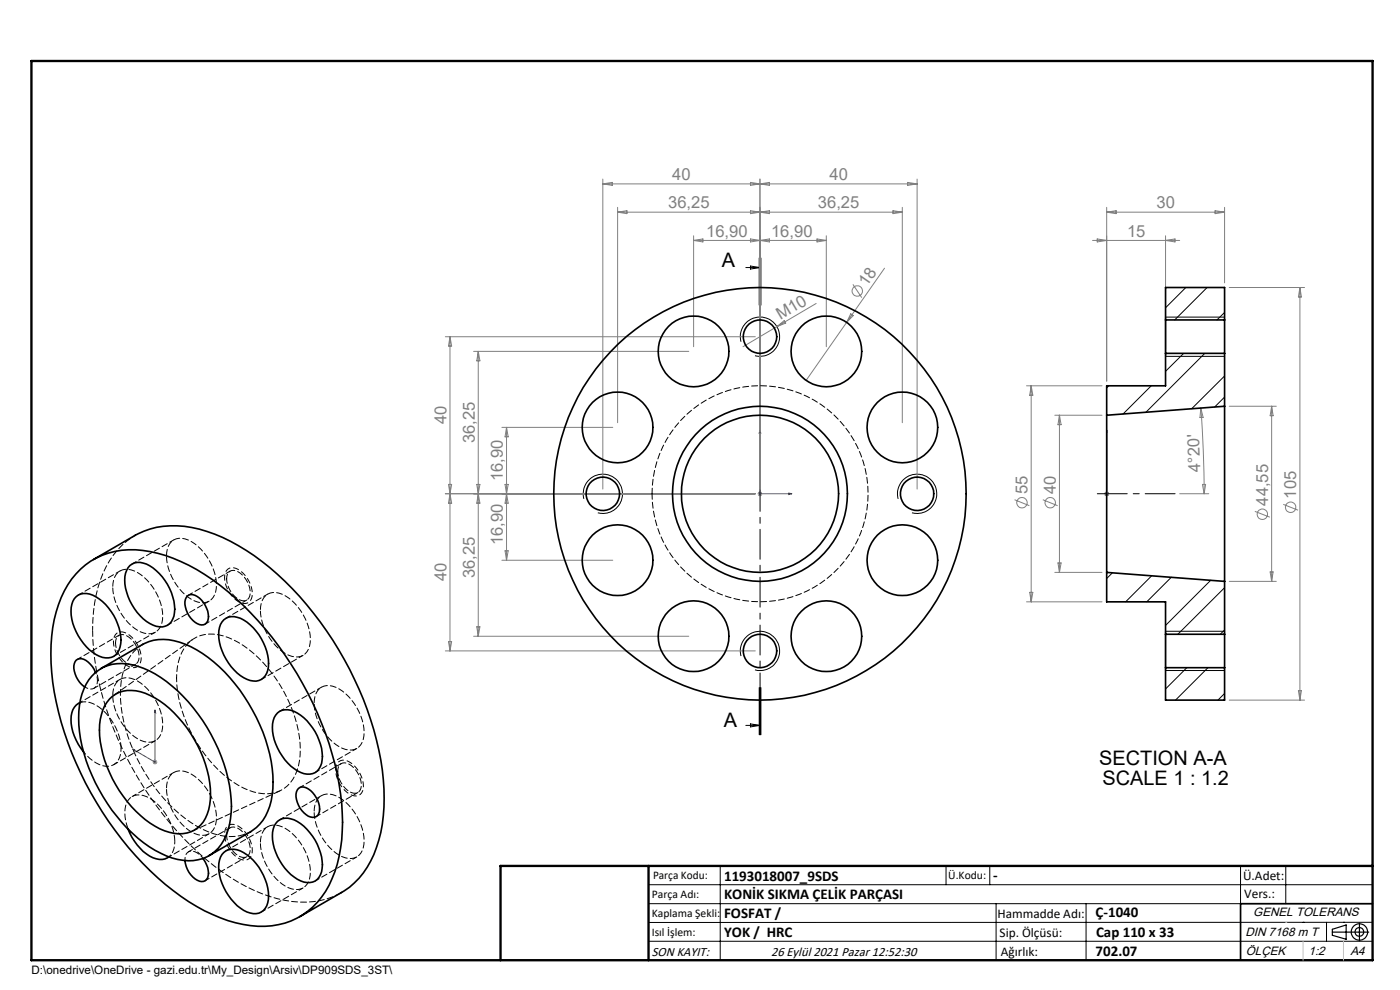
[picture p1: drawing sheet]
<svg xmlns="http://www.w3.org/2000/svg" width="297mm" height="210mm" viewBox="0 0 297 210" stroke-linecap="round" stroke-linejoin="round" font-family="sans-serif">
<g fill="none" stroke="#808080" stroke-width=".21">
<path d="M127.9 38v65.7M127.9 39h66.7M127.9 39l2-.3v.6zM159.2 38.7l4 .6v-.6l-4 .6zM161.2 38v65.7M192.5 38.7l2.1 .3-2.1 .3zM194.6 38v65.7M131 44v45.7M131 45h60.4M131 45l2-.3v.6zM147.1 50v23.5M147.1 51h28.2"/>
<path d="M147.1 51l2-.3v.6zM159.2 44.7v.6l4-.6v.6zM159.2 50.7v.6l4-.6v.6zM173.3 50.7l2 .3-2 .3zM175.3 50v23.5M187.6 56.9l-16.6 23.8M189.4 44.7l2 .3-2 .3zM191.4 44v45.7M231.8 51h18.5M232.8 50.7l2 .3-2 .3zM234.8 44v36.8M234.8 45h25"/>
<path d="M234.8 45l2-.3v.6zM247.3 50v24M247.3 51l2-.3v.6zM257.8 44.7l2 .3-2 .3zM259.8 44v16M94.5 71.4h65.7M95.5 71.4v66.7M95.5 71.4l.3 2h-.7zM100.5 74.5h45.6M101.5 74.5v60.5M101.5 74.5l.3 2h-.7zM164.8 69.3l1.6-1.3 .3 .5z"/>
<path d="M173.1 64.4l-15.5 9.1M180.5 66.6l.5 .3-1.4 1.5zM180.9 60.3l1.9 2.8M260.8 61h16M275.8 61v87.5M275.8 61l.3 2h-.7zM106.5 90.7h23.5M107.5 90.7v28.1M107.5 90.7l.3 2h-.7zM217.8 81.8h16M218.8 81.8v45.9M218.8 81.8l.3 2h-.7z"/>
<path d="M223.8 88.1h10M224.8 88.1v33.3M224.8 88.1l.3 2h-.7zM254.7 86.6a235.4 235.4 0 0 1 .7 18.1M254.7 86.6l.5 1.9-.6 .1zM260.8 86.2h10M269.8 86.2v37.1M269.8 86.2l.3 2h-.6zM94.5 104.7h65.7M95.1 102.8h.7l-.3 1.9zM95.5 104.7l.3 2h-.7zM101.1 102.8h.7l-.3 1.9z"/>
<path d="M101.5 104.7l.3 2h-.7zM106.5 118.8h23.5M107.1 116.8h.7l-.3 2zM107.1 102.8h.7l-.3 1.9zM107.5 104.7l.3 2h-.7zM160.7 104.7h1M160.9 104.4l.7 .7M161.2 104.2v1.1M161.6 104.4l-.7 .7M215.2 106l3.2 1.3M221.2 106l3.2 1.3M224.4 119.4h.7l-.3 2z"/>
<path d="M234.3 104.7h1M234.4 104.4l.7 .7M234.8 104.2v1.1M235.1 104.4l-.7 .7M250.3 104.7h6.1M255.1 102.8h.7l-.4 1.9zM266.2 108.5l3.2 1.2M272.2 107l3.2 1.2M94.5 138.1h65.7M95.1 136.1h.7l-.3 2zM100.5 135h45.6M101.1 133h.7l-.3 2z"/>
<path d="M217.8 127.7h16M218.4 125.7h.7l-.3 2zM223.8 121.4h10M260.8 123.3h10M269.5 121.3h.6l-.3 2zM260.8 148.5h16M275.4 146.5h.7l-.3 2zM32.4 161.7h1M32.5 161.3l.7 .7M32.9 161.2v1M33.2 161.3l-.7 .7"/>
<circle cx="181.9" cy="61.7" r="1.1"/>
<circle cx="216.8" cy="106.6" r="1.09"/>
<circle cx="222.8" cy="106.6" r="1.09"/>
<circle cx="267.8" cy="109.1" r="1.11"/>
<circle cx="273.8" cy="107.6" r="1.12"/>
</g>
<g fill="none" stroke="#000" stroke-width=".21">
<path d="M158.2 56.8h3M159.2 56.4l2 .4-2 .3zM161.1 54.7v10M161.2 54.7v10M161.4 54.7v10M157.2 72.5a4.2 4.2 0 0 1 3.7-5.2 4.2 4.2 0 0 1 4.5 4.5 4.2 4.2 0 0 1-5.2 3.7M247.3 67.3h12.5M247.3 75.6h12.5M123.9 105.8a4.2 4.2 0 0 1 3.6-5.2 4.2 4.2 0 0 1 4.6 4.5 4.2 4.2 0 0 1-5.3 3.7M190.5 105.8a4.2 4.2 0 0 1 3.7-5.2 4.2 4.2 0 0 1 4.5 4.6 4.2 4.2 0 0 1-5.2 3.6M157.2 139.2a4.2 4.2 0 0 1 3.6-5.3 4.2 4.2 0 0 1 4.6 4.5 4.2 4.2 0 0 1-5.2 3.7M247.3 133.9h12.5"/>
<path d="M158.2 153.9h3M159.2 153.6l2 .3-2 .3zM161.1 145.9v10M161.2 145.9v10M161.4 145.9v10zM247.3 142.2h12.5M137.6 187.7h153.6M137.6 191.7h153.6M137.6 199.7h153.6M152.8 183.7v20M200.7 183.7v4M210 183.7v4"/>
<path d="M211.3 191.7v12M230.4 191.7v12M263.2 183.7v20M272.8 183.7v8M276.4 195.6h.1M281.4 195.6v4.1M285 195.6h.1M291.2 195.6l-153.6 .1"/>
</g>
<g fill="none" stroke="#000" stroke-width=".25">
<path d="M247.3 67.3v8.3M247.3 133.9v8.3M282.6 197.7h7.8M282.6 197.1l3-.9v3l-3-.8zM288.4 195.8v3.8M106.2 203.7h185"/>
<circle cx="288.4" cy="197.7" r="1.74"/>
<circle cx="288.4" cy="197.7" r=".93"/>
</g>
<path d="M47.6 122.5a6.1 6.1 0 0 0 4 5.5 1.72 1.72 0 0 0 1.9-2.1 6.1 6.1 0 0 0-3.9-5.5 1.72 1.72 0 0 0-2 2.1M27 141.2a1.8 1.8 0 0 0 2.1 .2 1.8 1.8 0 0 0 .9-1.9 6.1 6.1 0 0 0-4-5.4 1.72 1.72 0 0 0-1.9 2 6.5 6.5 0 0 0 2.9 5.1M74.2 161.6a1.8 1.8 0 0 0-2.1-.2 1.8 1.8 0 0 0-.9 1.9 6.1 6.1 0 0 0 4 5.5 1.72 1.72 0 0 0 1.9-2.1 6.5 6.5 0 0 0-2.9-5.1M53.5 180.4a6.1 6.1 0 0 0-3.9-5.5 1.72 1.72 0 0 0-2 2.1 6.1 6.1 0 0 0 4 5.4 1.72 1.72 0 0 0 1.9-2" fill="none" stroke="#000" stroke-width=".21" stroke-dasharray="1.3 .6" stroke-dashoffset=".6" stroke-linecap="butt"/>
<path d="M161.2 91.2v13.5h6.8M161.2 91.2l.2 .7h-.4zM234.8 91.2v.7v-.7M234.8 91.2v13.5M167.3 104.6l.7 .1-.7 .2zM234.8 104.6v.3zM234.8 104.7h.1M28.1 158.9l.5 .1v.3zM32.9 150.6l.1 .6-.2-.1zM32.9 150.6v11.1l-4.8-2.8" fill="none" stroke="#00f" stroke-width=".21"/>
<path d="M232.8 104.7h16.5" fill="none" stroke="#000" stroke-width=".21" stroke-dasharray="15.2 1.3 1.3 1.3" stroke-dashoffset="8.9"/>
<path d="M161.2 54.7v101.2" fill="none" stroke="#000" stroke-width=".21" stroke-dasharray="6.3 1.3 1.3 1.3" stroke-dashoffset="3.4"/>
<path d="M291.2 191.7h-28v12" fill="none" stroke="#000" stroke-width=".35"/>
<path d="M6.7 12.9h284.5v190.8h-284.5zM137.6 183.7v20M291.2 183.7h-185v20" fill="none" stroke="#000" stroke-width=".5"/>
<path d="M276.4 199.7v4M285 199.7v4" fill="none" stroke="#c0c0c0" stroke-width=".21"/>
<path d="M272.8 195.6h.1" fill="none" stroke="#c0c0c0" stroke-width=".25"/>
<g fill="#00f">
<path d="M167.3 104.6l.7 .1-.7 .2zM161.2 91.2l.2 .7h-.4z"/>
<path d="M234.8 104.6v.3zM234.8 91.2v.7zM234.8 104.6v.3zM234.8 91.2v.7zM28.1 158.9l.5 .4v-.3zM32.9 150.6l-.1 .5 .2 .1z"/>
</g>
<g fill="none" stroke="#000" stroke-width=".35">
<path d="M247.3 67.9v7.1M247.3 75v6.8h-12.5v6.3M247.3 67.9v-6.9h12.5v6.9M247.3 75h12.5M247.3 67.9h12.5M259.8 67.9v7.1M259.8 75v11.2M234.8 88.1v33.3M259.8 86.2v37.1M259.8 86.2l-25 1.9M19.9 118.7l8.8-5.1a18.4 18.4 0 0 1 15.2-.9 47 47 0 0 1 19.7 13.8 72.2 72.2 0 0 1 17.5 36.8 33.7 33.7 0 0 1-2.5 19.4 15.8 15.8 0 0 1-6.2 6.6l-8.8 5.1M27.6 120a3.8 3.8 0 0 1 4.9 .5 11.4 11.4 0 0 1 4.5 9.5 2.99 2.99 0 0 1-4.5 2.6 11.3 11.3 0 0 1-6-10.3 4.1 4.1 0 0 1 1.1-2.3z"/>
<path d="M16.2 126.6a3.8 3.8 0 0 1 4.9 .5 11.4 11.4 0 0 1 4.5 9.5 2.99 2.99 0 0 1-4.5 2.6 11.3 11.3 0 0 1-6-10.3 3.6 3.6 0 0 1 1.1-2.3zM17.1 120.7a16.8 16.8 0 0 1 16.3-3.3 43.6 43.6 0 0 1 19.8 12.6 71.5 71.5 0 0 1 19 38.4 33.3 33.3 0 0 1-2.4 19.4 15.9 15.9 0 0 1-18.2 8.3 36.9 36.9 0 0 1-16.5-8.5 71.4 71.4 0 0 1-23.9-42.9 33.7 33.7 0 0 1 2.5-19.4 16.3 16.3 0 0 1 3.4-4.6zM39.8 126.4a1.98 1.98 0 0 1 2.5 .5 5.2 5.2 0 0 1 1.8 4.9 1.59 1.59 0 0 1-2.7 .2 5.2 5.2 0 0 1-2.1-4.9zM47.5 131.5a3.8 3.8 0 0 1 4.9 .5 11.6 11.6 0 0 1 4.5 9.5 3 3 0 0 1-4.5 2.6 11.3 11.3 0 0 1-6-10.3 3.6 3.6 0 0 1 1.1-2.3zM234.8 121.4v6.3h12.5v6.8M234.8 121.4l25 1.9M247.3 134.5v7.1M247.3 134.5h12.5M259.8 134.5v7.1M259.8 123.3v11.2M16.9 149.1a3.9 3.9 0 0 0-1.8 4.4 12.2 12.2 0 0 0 2.6 6M19.5 143.4a8.8 8.8 0 0 1 9.8-2.1 26.5 26.5 0 0 1 12.7 10.2 33.7 33.7 0 0 1 7 20.9 11.2 11.2 0 0 1-4.2 8.8 10.4 10.4 0 0 1-10.7-.2 32.3 32.3 0 0 1-13.9-15 28 28 0 0 1-3.1-17.6 11.6 11.6 0 0 1 2.4-5z"/>
<path d="M20.3 142.6a5 5 0 0 0-3-2.9 1.41 1.41 0 0 0-1.6 1.5 5.5 5.5 0 0 0 2.3 4.5M21.4 141.8l8.9-5.1a10 10 0 0 1 9 0 30.6 30.6 0 0 1 14.3 14 29.9 29.9 0 0 1 4.1 17.9 10.3 10.3 0 0 1-4.5 7.8l-8.9 5.1M23.2 148.3a6.6 6.6 0 0 1 7.6-1.2 23.4 23.4 0 0 1 11.7 12.3 19.6 19.6 0 0 1 1.8 12.4 6.3 6.3 0 0 1-8.4 4.8 19.8 19.8 0 0 1-10.6-8.9 22.9 22.9 0 0 1-4-15.1 8.4 8.4 0 0 1 1.9-4.3zM58.9 151.2a3.8 3.8 0 0 1 4.9 .5 11.4 11.4 0 0 1 4.5 9.5 2.99 2.99 0 0 1-4.5 2.7 11.3 11.3 0 0 1-6-10.3 3.6 3.6 0 0 1 1.1-2.4zM247.3 141.6v6.9h12.5v-6.9M247.3 141.6h12.5M27.2 175.9a11.2 11.2 0 0 0 5.3 6.1 3.2 3.2 0 0 0 3.3-.3M58.9 174.2a3.8 3.8 0 0 1 4.9 .5 11.4 11.4 0 0 1 4.5 9.5 2.99 2.99 0 0 1-4.5 2.7 11.3 11.3 0 0 1-6-10.3 3.6 3.6 0 0 1 1.1-2.4zM63.3 167.2a1.98 1.98 0 0 1 2.6 .5 5 5 0 0 1 1.7 4.9 1.59 1.59 0 0 1-2.7 .2 5.2 5.2 0 0 1-2-4.9zM43.1 182.1a4.6 4.6 0 0 1 1 4.1 1.59 1.59 0 0 1-2.7 .2 5.7 5.7 0 0 1-2.2-3.8M47.5 180.8a3.8 3.8 0 0 1 4.9 .5 11.5 11.5 0 0 1 4.5 9.5 3 3 0 0 1-4.5 2.7 11.3 11.3 0 0 1-6-10.3 3.6 3.6 0 0 1 1.1-2.4z"/>
<circle cx="147.1" cy="74.5" r="7.5"/>
<circle cx="161.2" cy="71.4" r="3.5"/>
<circle cx="175.3" cy="74.5" r="7.5"/>
<circle cx="131" cy="90.7" r="7.5"/>
<circle cx="191.4" cy="90.7" r="7.5"/>
<circle cx="127.9" cy="104.7" r="3.5"/>
<circle cx="131" cy="118.8" r="7.5"/>
<circle cx="161.2" cy="104.8" r="18.6"/>
<circle cx="161.2" cy="104.7" r="43.7"/>
<circle cx="161.2" cy="104.7" r="16.7"/>
<circle cx="191.4" cy="118.8" r="7.5"/>
<circle cx="194.6" cy="104.7" r="3.5"/>
<circle cx="147.1" cy="135" r="7.5"/>
<circle cx="161.2" cy="138.1" r="3.5"/>
<circle cx="175.3" cy="135" r="7.5"/>
</g>
<path d="M138.3 104.7a22.9 22.9 0 0 1 33.9-20.1 22.9 22.9 0 0 1 1.5 39.4 22.9 22.9 0 0 1-35.3-17.6l-.1-1.7" fill="none" stroke="#000" stroke-width=".21" stroke-dasharray="1.3 .6" stroke-dashoffset=".1"/>
<g fill="none" stroke="#000" stroke-width=".21">
<path d="M251.1 75l-3.8 3.8M251.6 61l-4.3 4.3M255.6 75l-12.5 12.4M256.1 61l-6.9 6.9M259.8 79.8l-7 6.9M259.8 66.3l-1.6 1.6M235.2 81.8l-.4 .5M244.2 81.8l-6 6M259.8 84.2l-2.1 2.2M236 121.5l-1.2 1.2M244.3 122.1l-5.5 5.6M248.5 122.4l-5.2 5.3"/>
<path d="M256.9 123.1l-9.6 9.6M259.8 133.6l-.9 .9M259.8 124.7l-9.9 9.8M251.8 141.6l-4.5 4.5M256.3 141.6l-6.9 6.9M259.8 147.1l-1.4 1.4"/>
</g>
<path d="M19.6 133.6a26.4 26.4 0 0 1 4.5-15.9 15.4 15.4 0 0 1 4.6-4.2M20.7 144.4a1.56 1.56 0 0 1-.9 1.7 1.56 1.56 0 0 1-1.8-.4M25.7 158.8a3.2 3.2 0 0 1-3.3 3.7 7.3 7.3 0 0 1-4.7-3M39.2 182.5a1.58 1.58 0 0 1 .7-1.8 1.58 1.58 0 0 1 2 .2l1.2 1.2" fill="none" stroke="#000" stroke-width=".21" stroke-dasharray="1.3 .6" stroke-dashoffset=".6"/>
<path d="M35.3 118a3.2 3.2 0 0 1 3.3-3.8 9.2 9.2 0 0 1 6.2 5.5 8.2 8.2 0 0 1 .7 6.5 2.94 2.94 0 0 1-4.2 1.3 11.4 11.4 0 0 1-6-9.5M23.9 124.5a3.2 3.2 0 0 1 3.3-3.7 9.2 9.2 0 0 1 6.2 5.5 8.2 8.2 0 0 1 .7 6.5 2.94 2.94 0 0 1-4.2 1.3 11.4 11.4 0 0 1-6-9.6M55.2 129.5a3.2 3.2 0 0 1 3.3-3.8 9.2 9.2 0 0 1 6.3 5.5 8.2 8.2 0 0 1 .6 6.5 2.94 2.94 0 0 1-4.2 1.3 11.4 11.4 0 0 1-6-9.5M23.9 147.5a3.2 3.2 0 0 1 3.3-3.7 9.2 9.2 0 0 1 6.2 5.5 8.2 8.2 0 0 1 .7 6.5 2.94 2.94 0 0 1-4.2 1.3 11.4 11.4 0 0 1-6-9.6M66.6 149.2a3.2 3.2 0 0 1 3.3-3.8 9.2 9.2 0 0 1 6.3 5.6 8.2 8.2 0 0 1 .6 6.4 2.94 2.94 0 0 1-4.2 1.3 11.4 11.4 0 0 1-6-9.5M35.3 167.3a3.2 3.2 0 0 1 3.3-3.8 9.2 9.2 0 0 1 6.2 5.6 8.2 8.2 0 0 1 .7 6.4 2.94 2.94 0 0 1-4.2 1.3 11.4 11.4 0 0 1-6-9.5M55.2 178.8a3.2 3.2 0 0 1 3.3-3.8 9.2 9.2 0 0 1 6.3 5.6 8.2 8.2 0 0 1 .6 6.4 2.94 2.94 0 0 1-4.2 1.3 11.4 11.4 0 0 1-6-9.5M66.6 172.2a3.2 3.2 0 0 1 3.3-3.8 9.2 9.2 0 0 1 6.3 5.6 8.2 8.2 0 0 1 .6 6.4 2.94 2.94 0 0 1-4.2 1.3 11.4 11.4 0 0 1-6-9.5M72.5 189.3a17.8 17.8 0 0 1-13.6 1.3 44 44 0 0 1-19.8-12.6 71.8 71.8 0 0 1-19-38.4l-.5-6" fill="none" stroke="#000" stroke-width=".21" stroke-dasharray="1.3 .6" stroke-dashoffset="-.2"/>
<g fill="none" stroke="#000" stroke-width=".21" stroke-dasharray="1.3 .6" stroke-dashoffset=".3">
<path d="M36.9 114.5l-8.9 5.1M24.1 139.2l8.9-5.1M24.5 136.4a1.51 1.51 0 0 1 .7-1.6 1.51 1.51 0 0 1 1.7 .1 5.2 5.2 0 0 1 2.5 5.1 1.49 1.49 0 0 1-2.5 .6 5.6 5.6 0 0 1-2.4-4.2M25.2 134.8l-8.8 5.1M25.5 121.1l-8.9 5.1M30.3 136.7a10 10 0 0 0-4.6 7.8 30.9 30.9 0 0 0 5 19.4 30.3 30.3 0 0 0 13.5 12.5 10.3 10.3 0 0 0 9 0M35.5 132.6l8.9-5.1M43.5 132.4l8.9-5.1M48.1 122.8a1.51 1.51 0 0 1 .6-1.6 1.51 1.51 0 0 1 1.8 .1 5.2 5.2 0 0 1 2.5 5.1 1.49 1.49 0 0 1-2.5 .6 5.6 5.6 0 0 1-2.4-4.2M48.8 121.2l-8.8 5.1M56.8 126l-8.8 5.1M19.9 146l8.9-5.1"/>
<path d="M25.5 144.1l-8.9 5.1M55.5 144.1l8.8-5.1M68.2 145.8l-8.8 5.1M24.1 162.2l8.9-5.1M36.9 163.9l-8.9 5.1M48.1 177.2a1.51 1.51 0 0 1 .6-1.6 1.51 1.51 0 0 1 1.8 .1 5.2 5.2 0 0 1 2.5 5.2 1.49 1.49 0 0 1-2.5 .6 5.6 5.6 0 0 1-2.4-4.3M48.8 175.6l-8.8 5.1M56.8 175.4l-8.8 5.1M66.9 163.9l8.8-5.1M67.1 173.2l8.8-5.1M68.2 168.8l-8.8 5.1M71.6 163.6a1.51 1.51 0 0 1 .7-1.6 1.51 1.51 0 0 1 1.7 .1 5.2 5.2 0 0 1 2.6 5.1 1.49 1.49 0 0 1-2.6 .7 5.6 5.6 0 0 1-2.4-4.3"/>
<path d="M72.4 162l-8.9 5.1M35.5 182l8.9-5.2M43.5 186.8l8.9-5.1M55.5 193.5l8.8-5.2M66.9 186.9l8.8-5.1"/>
</g>
<path d="M37.1 178.5a3.9 3.9 0 0 1-1.3 3.2" fill="none" stroke="#000" stroke-width=".21" stroke-dasharray="1.3 .6" stroke-dashoffset=".8"/>
<path d="M40.8 135.7l-16.7 11.8M27.2 175.8a6.8 6.8 0 0 1 0-6.1 3.3 3.3 0 0 1 4.6-.4 11.7 11.7 0 0 1 5.3 9.2M40.8 176.3l18.6-8.5" fill="none" stroke="#000" stroke-width=".21" stroke-dasharray="1.3 .6" stroke-dashoffset="-.1"/>
<path d="M17 149.1a4.8 4.8 0 0 1 4.8 1.5 11.9 11.9 0 0 1 3.9 8.2" fill="none" stroke="#000" stroke-width=".21" stroke-dasharray="1.3 .6"/>
<path d="M20.3 142.6l.4 1.8" fill="none" stroke="#000" stroke-width=".21" stroke-dasharray="1.3 .6" stroke-dashoffset=".9"/>
<path d="M37.5 143.9a9.8 9.8 0 0 1 3.4-8.3 8 8 0 0 1 7.5-.4 25.6 25.6 0 0 1 12.5 12.9 22.6 22.6 0 0 1 2.4 14.4 7.1 7.1 0 0 1-9.5 5.5 23.2 23.2 0 0 1-12.1-10.5 27.2 27.2 0 0 1-4.2-13.6" fill="none" stroke="#000" stroke-width=".21" stroke-dasharray="1.3 .6" stroke-dashoffset=".5"/>
<g font-size="4.2">
<text x="153.1" y="56.6">A</text>
<text x="153.6" y="154.3">A</text>
<text x="233.2" y="162.3">SECTION A-A</text>
<text x="233.9" y="166.5">SCALE 1 : 1.2</text>
</g>
<g font-size="3.5" fill="#808080">
<text x="142.6" y="38.2">40</text>
<text x="176" y="38.2">40</text>
<text x="141.7" y="44.2">36,25</text>
<text x="173.5" y="44.2">36,25</text>
<text x="245.3" y="44.2">30</text>
<text x="149.8" y="50.2">16,90</text>
<text x="163.6" y="50.2">16,90</text>
<text x="239.1" y="50.2">15</text>
<text x="183.9" y="60.9" transform="rotate(-55 183.9 60.9)">18</text>
<text x="165.6" y="68" transform="rotate(-31 165.6 68)">M10</text>
<text x="94.7" y="90" transform="rotate(-90 94.7 90)">40</text>
<text x="100.7" y="94" transform="rotate(-90 100.7 94)">36,25</text>
<text x="254.7" y="100.1" transform="rotate(-92 254.7 100.1)">4°20'</text>
<text x="106.7" y="102.1" transform="rotate(-90 106.7 102.1)">16,90</text>
<text x="218" y="104.8" transform="rotate(-90 218 104.8)">55</text>
<text x="224" y="104.8" transform="rotate(-90 224 104.8)">40</text>
<text x="269" y="107.3" transform="rotate(-90 269 107.3)">44,55</text>
<text x="275" y="105.8" transform="rotate(-90 275 105.8)">105</text>
<text x="106.7" y="115.7" transform="rotate(-90 106.7 115.7)">16,90</text>
<text x="94.7" y="123.3" transform="rotate(-90 94.7 123.3)">40</text>
<text x="100.7" y="122.6" transform="rotate(-90 100.7 122.6)">36,25</text>
</g>
<g font-size="3.2">
<text x="153.6" y="186.8">1193018007_9SDS</text>
<text x="153.6" y="190.8">KONİK SIKMA ÇELİK PARÇASI</text>
<text x="210.7" y="186.6">-</text>
<text x="153.6" y="194.8">FOSFAT /</text>
<text x="232.4" y="194.5">Ç-1040</text>
<text x="153.6" y="198.8">YOK / HRC</text>
<text x="232.4" y="202.8">702.07</text>
<text x="232.5" y="198.8">Cap 110 x 33</text>
</g>
<g font-size="2.8">
<text x="263.7" y="186.7">Ü.Adet:</text>
<text x="263.9" y="190.5">Vers.:</text>
<text x="211.6" y="194.8">Hammadde Adı:</text>
<text x="138.3" y="202.8">SON KAYIT:</text>
<text x="163.6" y="202.8">26 Eylül 2021 Pazar 12:52:30</text>
<text x="212.1" y="198.7">Sip. Ölçüsü:</text>
<text x="212.3" y="202.7">Ağırlık:</text>
</g>
<g font-size="2.6">
<text x="265.9" y="194.4">GENEL TOLERANS</text>
<text x="264.2" y="198.5">DIN 7168 m T</text>
<text x="264.3" y="202.6">ÖLÇEK</text>
<text x="277.6" y="202.6">1:2</text>
<text x="286.5" y="202.6">A4</text>
</g>
<g font-size="2.5">
<text x="138.3" y="190.5">Parça Adı:</text>
<text x="138.5" y="186.5">Parça Kodu:</text>
<text x="201.2" y="186.5">Ü.Kodu:</text>
<text x="138.3" y="194.5">Kaplama Şekli:</text>
<text x="138.3" y="198.6">Isıl İşlem:</text>
<text x="6.7" y="206.7">D:\onedrive\OneDrive - gazi.edu.tr\My_Design\Arsiv\DP909SDS_3ST\</text>
</g>
</svg>
